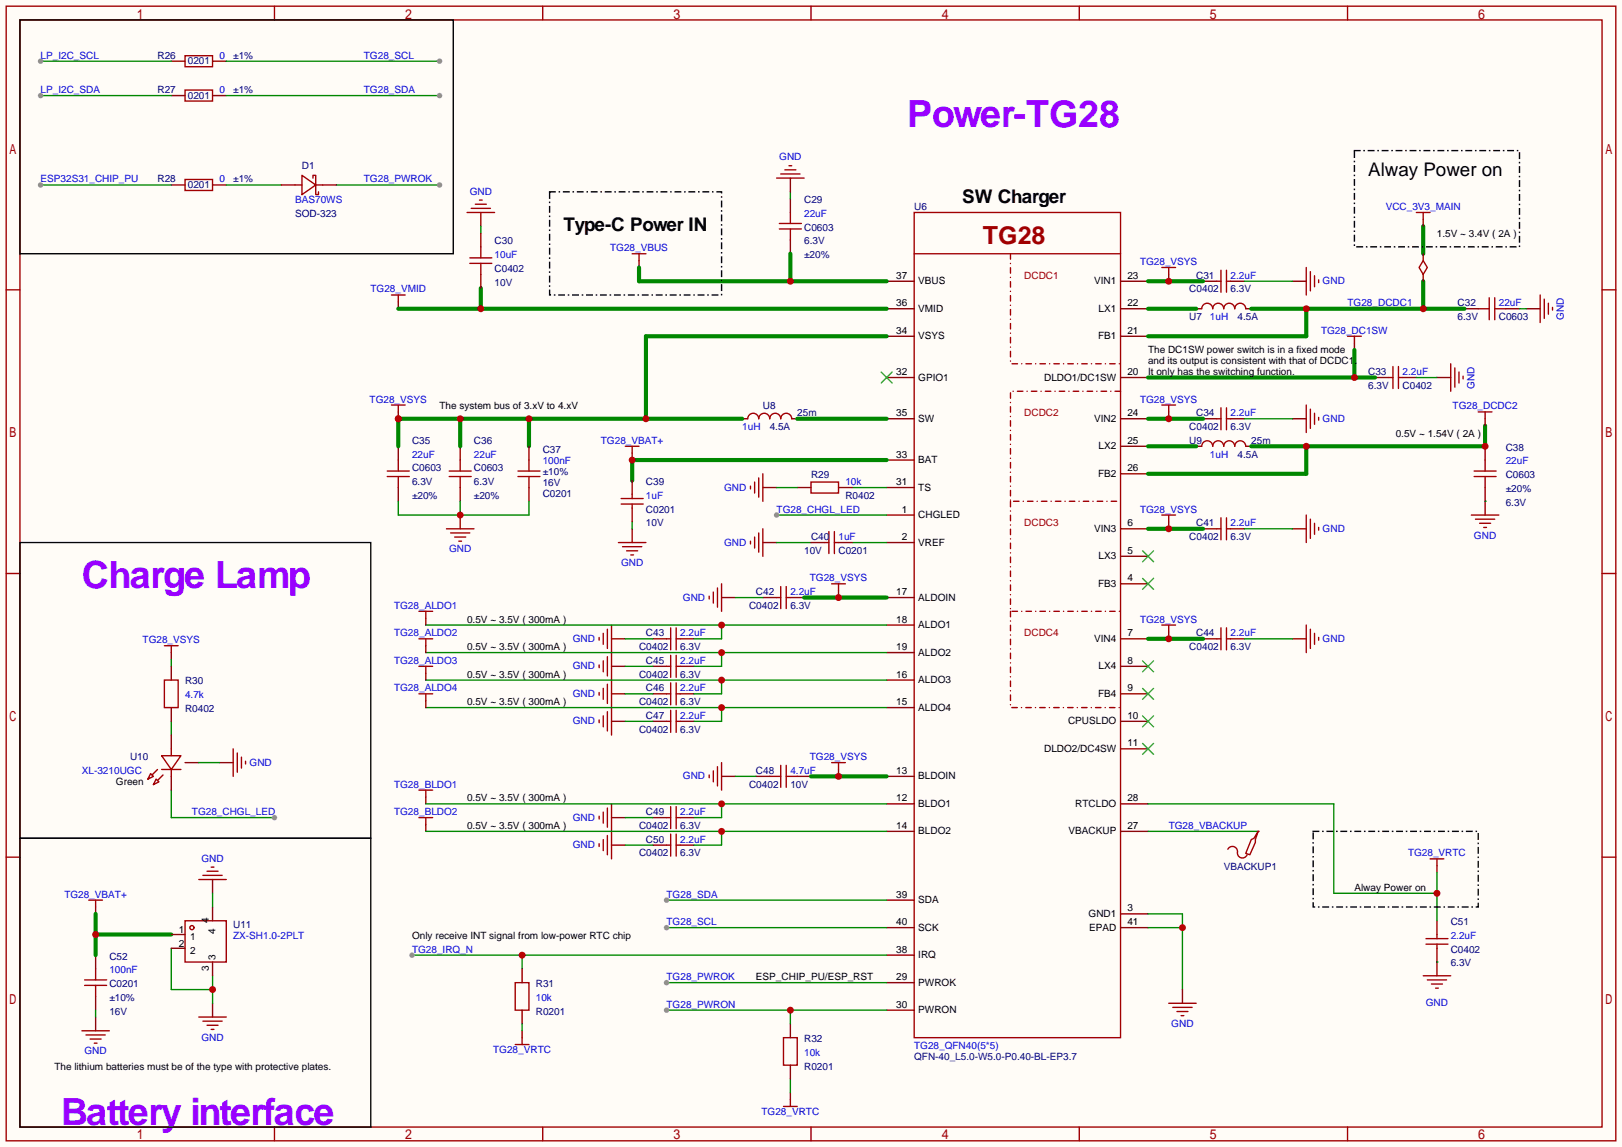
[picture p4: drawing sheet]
<svg xmlns="http://www.w3.org/2000/svg" width="299mm" height="212mm" viewBox="0 0 299 212" stroke-linecap="round" stroke-linejoin="round" font-family="sans-serif">
<path d="M0 0h299.5v211.8h-299.5z" fill="#fffcf7"/>
<g fill="none" stroke="#a10000" stroke-width=".25">
<path d="M1.1 1.1h297.2v209.6h-297.2zM3.7 3.7h292.1v204.5h-292.1zM50.7 1.1v2.6M100.2 1.1v2.6M149.7 1.1v2.6M199.3 1.1v2.6M248.8 1.1v2.6M145.9 39.2v2.1M168.8 39.2h38.1v152.4h-38.1zM1.1 53.5h2.6M72.3 54.5h2.5M73.5 54.5v1.3"/>
<path d="M116.7 46.9h2.6M118 46.9v1.2M143.9 42.3h4.1M143.9 41.3h4.1M145.9 42.3v2M168.8 46.9h38.1M272.9 57h2.1M275 55v4.1M276 55v4.1M276 57h2M295.8 53.5h2.5M71.5 88h4.1"/>
<path d="M71.5 87h4.1M73.5 85v2M73.5 88v2M82.9 88h4.1M82.9 87h4.1M85 85v2M85 88v2M272.2 88h4M272.2 87h4M274.2 85v2M274.2 88v2M1.1 105.9h2.6"/>
<path d="M295.8 105.9h2.5M43.1 138.3v5.1M43.8 139.1v3.5M44.6 139.8v2.1M1.1 158.3h2.6M45.3 140.6v.5M295.8 158.3h2.5M36.7 162.4h5.1M37.5 161.7h3.5M38.2 160.9h2.1M39 160.1h.5M15.1 190.4h5.1"/>
<path d="M15.9 191.1h3.5M16.6 191.9h2.1M17.4 192.7h.5M36.7 187.8h5.1M37.5 188.6h3.5M38.2 189.4h2.1M39 190.1h.5M50.7 208.2v2.5M100.2 208.2v2.5M149.7 208.2v2.5M199.3 208.2v2.5M248.8 208.2v2.5"/>
</g>
<g fill="none" stroke="#870000" stroke-width=".25">
<path d="M145.9 36.7v2.5M73.5 55.8v1.2M118 48.1v1.3M145.9 44.3v2.6M163.7 51.9h5.1M163.7 57h5.1M206.9 51.9h5.1M206.9 57h5.1M270.4 57h2.5M278 57h2.5M163.7 62.1h5.1M163.7 69.7h5.1"/>
<path d="M163.7 77.3h5.1M206.9 62.1h5.1M206.9 69.7h5.1M206.9 77.3h5.1M73.5 82.4v2.6M73.5 90v2.6M85 82.4v2.6M85 90v2.6M163.7 85h5.1M163.7 90h5.1M163.7 95.1h5.1M206.9 82.4h5.1"/>
<path d="M206.9 87.5h5.1M206.9 97.7h5.1M274.2 82.4v2.6M274.2 90v2.6M163.7 100.2h5.1M163.7 110.4h5.1M163.7 115.4h5.1M206.9 102.7h5.1M206.9 107.8h5.1M206.9 118h5.1M163.7 120.5h5.1M163.7 125.6h5.1"/>
<path d="M163.7 130.7h5.1M206.9 123.1h5.1M206.9 128.1h5.1M206.9 133.2h5.1M206.9 138.3h5.1M40.5 140.8h2.6M163.7 148.5h5.1M163.7 153.5h5.1M163.7 143.4h5.1M206.9 148.5h5.1M206.9 153.5h5.1M39.2 162.4v2.6"/>
<path d="M163.7 171.3h5.1M163.7 166.2h5.1M163.7 176.4h5.1M206.9 168.8h5.1M206.9 171.3h5.1M17.7 187.8v2.6M39.2 185.3v2.5M163.7 181.5h5.1M163.7 186.6h5.1"/>
</g>
<g fill="none" stroke="#3c3" stroke-width=".25">
<path d="M162.7 68.7l2 2M164.7 68.7l-2 2M210.9 101.7l2.1 2.1M210.9 106.8l2.1 2M213 101.7l-2.1 2.1M213 106.8l-2.1 2M210.9 122l2.1 2.1M210.9 127.1l2.1 2.1M210.9 132.2l2.1 2M210.9 137.3l2.1 2M213 122l-2.1 2.1M213 127.1l-2.1 2.1"/>
<path d="M213 132.2l-2.1 2M213 137.3l-2.1 2"/>
</g>
<path d="M186.6 46.9v20.3h20.3M206.9 72.3h-20.3v20.3h20.3M186.6 92.6v20.3h20.3M186.6 112.9v17.8h20.3" fill="none" stroke="#a10000" stroke-width=".25" stroke-dasharray="1 .8 0 .8"/>
<path d="M118 49.4v2.5h45.7M145.9 46.9v5" fill="none" stroke="#008700" stroke-width=".76"/>
<circle cx="145.9" cy="51.9" r=".63" fill="#c00"/>
<path d="M145.9 35.4v1.3" fill="none" stroke="#008700" stroke-width=".25"/>
<path d="M88.8 39.2v2.6M145.9 32.9v2.5" fill="none" stroke="#870000" stroke-width=".25"/>
<path d="M86.2 39.2h5.1M87 38.5h3.6M87.8 37.7h2M88.5 37h.5M143.4 32.9h5.1M144.1 32.1h3.6M144.9 31.4h2M145.7 30.6h.5" fill="none" stroke="#a10000" stroke-width=".25"/>
<path d="M73.5 57h90.2M88.8 53.2v3.8" fill="none" stroke="#008700" stroke-width=".76"/>
<circle cx="88.8" cy="57" r=".63" fill="#c00"/>
<path d="M220.9 57h1M230 57h1M137 77.3h1M146.2 77.3h1M220.9 82.4h1M230 82.4h1" fill="none" stroke="#870000" stroke-width=".25"/>
<path d="M221.9 57a1.02 1.02 0 0 1 1-1 1.02 1.02 0 0 1 1 1 1.02 1.02 0 0 1 1-1 1.02 1.02 0 0 1 1 1 1.02 1.02 0 0 1 1-1 1.02 1.02 0 0 1 1.1 1 1.02 1.02 0 0 1 1-1 1.02 1.02 0 0 1 1 1M138 77.3a1.02 1.02 0 0 1 1.1-1 1.02 1.02 0 0 1 1 1 1.02 1.02 0 0 1 1-1 1.02 1.02 0 0 1 1 1 1.02 1.02 0 0 1 1-1 1.02 1.02 0 0 1 1 1 1.02 1.02 0 0 1 1.1-1 1.02 1.02 0 0 1 1 1M221.9 82.4a1.02 1.02 0 0 1 1-1 1.02 1.02 0 0 1 1 1 1.02 1.02 0 0 1 1-1 1.02 1.02 0 0 1 1 1 1.02 1.02 0 0 1 1-1 1.02 1.02 0 0 1 1.1 1 1.02 1.02 0 0 1 1-1 1.02 1.02 0 0 1 1 1" fill="none" stroke="#a10000" stroke-width=".25"/>
<path d="M85 77.3v5.1M97.7 77.3v5.1M137 77.3h-63.5v5.1M147.2 77.3h16.5M163.7 62.1h-44.4v15.2" fill="none" stroke="#008700" stroke-width=".76"/>
<g fill="#c00">
<circle cx="119.3" cy="77.3" r=".63"/>
<circle cx="97.7" cy="77.3" r=".63"/>
<circle cx="85" cy="77.3" r=".63"/>
<circle cx="73.5" cy="77.3" r=".63"/>
</g>
<path d="M95.6 88h4.1M95.6 87h4.1M97.7 85v2M97.7 88v2M17.7 178.9v2.1M15.6 182h4.1M15.6 181h4.1M17.7 182v2" fill="none" stroke="#a10000" stroke-width=".25"/>
<path d="M73.5 76.1v1.2M97.7 82.4v2.6M97.7 90v2.6M17.7 176.4v2.5M17.7 184v2.6" fill="none" stroke="#870000" stroke-width=".25"/>
<circle cx="73.5" cy="77.3" r=".63" fill="#c00"/>
<path d="M72.3 74.8h2.5M73.5 74.8v1.3" fill="none" stroke="#a10000" stroke-width=".25"/>
<path d="M73.5 92.6v2.5h24.2v-2.5M85 92.6v2.5" fill="none" stroke="#008700" stroke-width=".25"/>
<path d="M85 95.1v2.6" fill="none" stroke="#870000" stroke-width=".25"/>
<circle cx="85" cy="95.1" r=".63" fill="#c00"/>
<g fill="none" stroke="#a10000" stroke-width=".25">
<path d="M224.7 51.9h.7M225.4 49.9v4.1M226.4 49.9v4.1M226.4 51.9h.8M224.7 77.3h.7M225.4 75.3v4.1M226.4 75.3v4.1M226.4 77.3h.8M256.4 69.7h.8M257.2 67.7v4.1M258.2 67.7v4.1M258.2 69.7h.8"/>
<path d="M82.4 97.7h5.1M83.2 98.4h3.5M83.9 99.2h2.1M84.7 99.9h.5M224.7 97.7h.7M225.4 95.6v4.1M226.4 97.7h.8M226.4 95.6v4.1M114.2 100.2h5.1M114.9 101h3.6M115.7 101.7h2M116.5 102.5h.5"/>
<path d="M123.1 118h.7M123.8 116v4M124.8 116v4M124.8 118h.8M143.4 110.4h.7M144.1 108.3v4.1M145.2 108.3v4.1M145.2 110.4h.7M224.7 118h.7M225.4 116v4M226.4 116v4M226.4 118h.8"/>
<path d="M123.1 128.1h.7M123.1 133.2h.7M123.1 123.1h.7M123.8 121v4.1M123.8 126.1v4.1M123.8 131.2v4.1M124.8 121v4.1M124.8 126.1v4.1M124.8 131.2v4.1M124.8 128.1h.8M124.8 133.2h.8M124.8 123.1h.8"/>
<path d="M123.1 156.1h.7M123.1 151h.7M123.8 149v4M123.8 154.1v4M124.8 149v4M124.8 154.1v4M124.8 156.1h.8M124.8 151h.8M263.3 174.4h4M263.3 173.4h4M265.3 172.6v.8M265.3 174.4v.7"/>
</g>
<g fill="none" stroke="#870000" stroke-width=".25">
<path d="M222.1 51.9h2.6M227.2 51.9h2.5M222.1 77.3h2.6M227.2 77.3h2.5M253.9 69.7h2.5M259 69.7h2.5M116.7 83.7v1.3M116.7 97.7v2.5M222.1 97.7h2.6M227.2 97.7h2.5M120.5 118h2.6M125.6 118h2.5"/>
<path d="M140.8 110.4h2.6M145.9 110.4h2.6M222.1 118h2.6M227.2 118h2.5M120.5 128.1h2.6M120.5 133.2h2.6M120.5 123.1h2.6M125.6 128.1h2.5M125.6 133.2h2.5M125.6 123.1h2.5M120.5 156.1h2.6M120.5 151h2.6"/>
<path d="M125.6 156.1h2.5M125.6 151h2.5M265.3 170.1v2.5M265.3 175.1v2.6"/>
</g>
<path d="M163.7 85h-47v3.8" fill="none" stroke="#008700" stroke-width=".76"/>
<path d="M116.7 96.4v1.3" fill="none" stroke="#008700" stroke-width=".25"/>
<circle cx="116.7" cy="85" r=".63" fill="#c00"/>
<g fill="none" stroke="#a10000" stroke-width=".25">
<path d="M214.5 49.4h2.5M215.8 49.4v1.3M214.5 74.8h2.5M215.8 74.8v1.3M115.4 82.4h2.6M116.7 82.4v1.3M214.5 95.1h2.5M215.8 95.1v1.3M30.4 119.3h2.5M31.6 119.3v1.2M153.5 107.8h2.6M154.8 107.8v1.3"/>
<path d="M214.5 115.4h2.5M215.8 115.4v1.3M153.5 140.8h2.6M154.8 140.8v1.3M16.4 166.2h2.5M17.7 166.2v1.3"/>
</g>
<path d="M215.8 50.7v1.2M215.8 76.1v1.2M215.8 96.4v1.3M154.8 109.1v1.3M215.8 116.7v1.3M31.6 120.5v1.3M154.8 142.1v1.3M17.7 167.5v1.3" fill="none" stroke="#870000" stroke-width=".25"/>
<path d="M143.4 95.1h20.3M157.4 90h6.3" fill="none" stroke="#008700" stroke-width=".25"/>
<circle cx="143.4" cy="95.1" r=".51" fill="#999"/>
<path d="M143.4 100.2h6.3M157.4 100.2h6.3M31.6 121.8v1.3M31.6 133.2v2.6" fill="none" stroke="#008700" stroke-width=".25"/>
<path d="M140.8 90h2.6M112.9 118h2.5M133.2 110.4h2.6M140.8 100.2h2.6M112.9 123.1h2.5M112.9 133.2h2.5M112.9 128.1h2.5M112.9 156.1h2.5M112.9 151h2.5M133.2 143.4h2.6" fill="none" stroke="#870000" stroke-width=".25"/>
<g fill="none" stroke="#a10000" stroke-width=".25">
<path d="M138.6 89.8v.5M138.6 99.9v.6M139.3 89v2.1M139.3 99.2v2M140.1 88.3v3.5M140.1 98.4v3.6M140.8 87.5v5.1M140.8 97.7v5M110.6 117.7v.5M111.4 117v2M112.1 116.2v3.6M112.9 115.4v20.4"/>
<path d="M130.9 110.1v.5M131.7 109.3v2.1M132.5 108.6v3.5M133.2 107.8v5.1M110.6 122.8v.5M110.6 127.9v.5M110.6 133v.5M111.4 122v2.1M111.4 127.1v2.1M111.4 132.2v2M112.1 121.3v3.5M112.1 126.4v3.5"/>
<path d="M112.1 131.4v3.6M110.6 150.7v.6M110.6 155.8v.5M111.4 150v2M111.4 155.1v2M112.1 149.2v3.6M112.1 154.3v3.6M112.9 148.5v10.1M130.9 143.1v.5M131.7 142.4v2M132.5 141.6v3.6M133.2 140.8v5.1"/>
</g>
<path d="M148.5 110.4h15.2" fill="none" stroke="#008700" stroke-width=".76"/>
<circle cx="154.8" cy="110.4" r=".63" fill="#c00"/>
<path d="M115.4 118h5.1M135.8 110.4h5M78.6 130.7h85.1M115.4 123.1h5.1M115.4 133.2h5.1M115.4 128.1h5.1M133.2 130.7v2.5h-5.1M115.4 156.1h5.1M115.4 151h5.1" fill="none" stroke="#008700" stroke-width=".25"/>
<path d="M142.1 143.4h2M144.1 141.4v4M145.2 143.4h2M145.2 141.4v4" fill="none" stroke="#a10000" stroke-width=".25"/>
<path d="M139.6 143.4h2.5M147.2 143.4h2.5" fill="none" stroke="#870000" stroke-width=".25"/>
<circle cx="133.2" cy="130.7" r=".63" fill="#c00"/>
<path d="M78.6 115.4h85.1M133.2 115.4v2.6h-5.1" fill="none" stroke="#008700" stroke-width=".25"/>
<circle cx="133.2" cy="115.4" r=".63" fill="#c00"/>
<path d="M78.6 120.5h85.1M133.2 120.5v2.6h-5.1" fill="none" stroke="#008700" stroke-width=".25"/>
<circle cx="133.2" cy="120.5" r=".63" fill="#c00"/>
<path d="M78.6 125.6h85.1M133.2 125.6v2.5h-5.1" fill="none" stroke="#008700" stroke-width=".25"/>
<circle cx="133.2" cy="125.6" r=".63" fill="#c00"/>
<path d="M149.7 143.4h14" fill="none" stroke="#008700" stroke-width=".76"/>
<circle cx="154.8" cy="143.4" r=".63" fill="#c00"/>
<path d="M78.6 153.5h85.1M133.2 153.5v2.6h-5.1M135.8 143.4h3.8" fill="none" stroke="#008700" stroke-width=".25"/>
<path d="M78.6 114.2v1.2M78.6 119.3v1.2M78.6 124.3v1.3M78.6 129.4v1.3M78.6 147.2v1.3M78.6 152.3v1.2" fill="none" stroke="#870000" stroke-width=".25"/>
<path d="M77.3 118h2.6M77.3 112.9h2.6M78.6 112.9v1.3M78.6 118v1.3M77.3 128.1h2.6M77.3 123.1h2.6M78.6 123.1v1.2M78.6 128.1v1.3M77.3 151h2.6M77.3 145.9h2.6M78.6 145.9v1.3M78.6 151v1.3" fill="none" stroke="#a10000" stroke-width=".25"/>
<circle cx="133.2" cy="153.5" r=".63" fill="#c00"/>
<path d="M78.6 148.5h85.1M133.2 148.5v2.5h-5.1" fill="none" stroke="#008700" stroke-width=".25"/>
<circle cx="133.2" cy="148.5" r=".63" fill="#c00"/>
<path d="M212 51.9h10.1" fill="none" stroke="#008700" stroke-width=".76"/>
<circle cx="215.8" cy="51.9" r=".63" fill="#c00"/>
<path d="M238.6 51.9h2.6M238.6 77.3h2.6M238.6 97.7h2.6M238.6 118h2.6" fill="none" stroke="#870000" stroke-width=".25"/>
<g fill="none" stroke="#a10000" stroke-width=".25">
<path d="M241.2 49.4v5.1M241.9 50.2v3.5M242.7 50.9v2.1M243.5 51.7v.5M241.2 74.8v5.1M241.9 75.6v3.5M242.7 76.3v2.1M243.5 77.1v.5M241.2 95.1v5.1M241.9 95.9v3.5M242.7 96.6v2.1M243.5 97.4v.5"/>
<path d="M241.2 115.4v5.1M241.9 116.2v3.6M242.7 117v2M243.5 117.7v.5"/>
</g>
<path d="M229.7 51.9h8.9M229.7 77.3h8.9M229.7 97.7h8.9M229.7 118h8.9" fill="none" stroke="#008700" stroke-width=".25"/>
<path d="M212 97.7h10.1" fill="none" stroke="#008700" stroke-width=".76"/>
<circle cx="215.8" cy="97.7" r=".63" fill="#c00"/>
<path d="M212 77.3h10.1" fill="none" stroke="#008700" stroke-width=".76"/>
<circle cx="215.8" cy="77.3" r=".63" fill="#c00"/>
<path d="M212 118h10.1" fill="none" stroke="#008700" stroke-width=".76"/>
<circle cx="215.8" cy="118" r=".63" fill="#c00"/>
<path d="M212 57h8.9M274.2 78.6v3.8h-43.2M212 82.4h8.9M241.2 82.4v5.1h-29.2" fill="none" stroke="#008700" stroke-width=".76"/>
<g fill="#c00">
<circle cx="241.2" cy="82.4" r=".63"/>
<circle cx="274.2" cy="82.4" r=".63"/>
</g>
<path d="M231 57h39.4M241.2 57v5.1h-29.2M262.8 51.9v5.1" fill="none" stroke="#008700" stroke-width=".76"/>
<g fill="#c00">
<circle cx="241.2" cy="57" r=".63"/>
<circle cx="262.8" cy="57" r=".63"/>
</g>
<path d="M262.8 41.8v5.1" fill="none" stroke="#008700" stroke-width=".76"/>
<path d="M262.8 40.5v1.3M281.8 57h2.6M265.3 69.7h2.5M274.2 77.3v1.3M274.2 92.6v2.5M265.3 159.9v1.3M265.3 177.7v2.5M96.4 190.4v1.2M145.9 201.8v1.3" fill="none" stroke="#870000" stroke-width=".25"/>
<g fill="none" stroke="#a10000" stroke-width=".25">
<path d="M261.5 39.2h2.5M262.8 39.2v1.3M284.4 54.5v5.1M285.1 55.2v3.6M285.9 56v2M286.6 56.8v.5M267.8 67.2v5.1M268.6 67.9v3.6M269.4 68.7v2M270.1 69.5v.5M272.9 76.1h2.6M274.2 76.1v1.2"/>
<path d="M271.7 95.1h5M272.4 95.9h3.6M273.2 96.6h2M273.9 97.4h.5M264 158.6h2.6M265.3 158.6v1.3M95.1 192.9h2.6M96.4 191.6v1.3M262.8 180.2h5M263.5 181h3.6M264.3 181.7h2M265 182.5h.6"/>
<path d="M144.7 204.3h2.5M145.9 203.1v1.2"/>
</g>
<path d="M280.5 57h1.3M274.2 92.6h.1M212 148.5h34.3v16.5h19M265.3 161.2v8.9" fill="none" stroke="#008700" stroke-width=".25"/>
<circle cx="265.3" cy="165" r=".63" fill="#c00"/>
<path d="M212 153.5h20.3M212 168.8h6.3v14M212 171.3h6.3M265.3 177.7h.1" fill="none" stroke="#008700" stroke-width=".25"/>
<circle cx="218.3" cy="171.3" r=".63" fill="#c00"/>
<path d="M250.1 63.4v1.2M218.3 182.8v2.5" fill="none" stroke="#870000" stroke-width=".25"/>
<path d="M248.8 62.1h2.5M250.1 62.1v1.3M215.8 185.3h5.1M216.5 186.1h3.6M217.3 186.8h2M218.1 187.6h.5" fill="none" stroke="#a10000" stroke-width=".25"/>
<path d="M212 69.7h41.9M250.1 64.6v5.1" fill="none" stroke="#008700" stroke-width=".76"/>
<circle cx="250.1" cy="69.7" r=".63" fill="#c00"/>
<path d="M261.5 69.7h3.8M123.1 171.3h40.6" fill="none" stroke="#008700" stroke-width=".25"/>
<circle cx="123.1" cy="171.3" r=".51" fill="#999"/>
<path d="M123.1 166.2h40.6" fill="none" stroke="#008700" stroke-width=".25"/>
<circle cx="123.1" cy="166.2" r=".51" fill="#999"/>
<path d="M76.1 176.4h87.6M96.4 176.4v2.5" fill="none" stroke="#008700" stroke-width=".25"/>
<circle cx="96.4" cy="176.4" r=".63" fill="#c00"/>
<circle cx="76.1" cy="176.4" r=".51" fill="#999"/>
<path d="M147.2 90h2.5M154.8 90h2.6" fill="none" stroke="#870000" stroke-width=".25"/>
<path d="M149.7 89h5.1v2.1h-5.1z" fill="none" stroke="#a10000" stroke-width=".25"/>
<path d="M123.1 181.5h40.6M145.9 199.3v2.5" fill="none" stroke="#008700" stroke-width=".25"/>
<circle cx="123.1" cy="181.5" r=".51" fill="#999"/>
<path d="M250.1 27.8h30.4v17.8h-30.4z" fill="none" stroke="#000" stroke-width=".25" stroke-dasharray="1 .8 0 .8"/>
<path d="M232.3 153.5h.1" fill="none" stroke="#870000" stroke-width=".25"/>
<path d="M226.7 156.8a.98 .98 0 0 1 1.3-.4 .98 .98 0 0 1 .5 1.3 .93 .93 0 0 0 .8 .8 .93 .93 0 0 0 1-.6M232.3 153.5l-.5 1.6v.5l-1 2.3-.8-.3 1-2.5 .5-.3z" fill="none" stroke="#a10000" stroke-width=".25"/>
<path d="M31.6 145.9v5.1h19.1" fill="none" stroke="#008700" stroke-width=".25"/>
<circle cx="50.7" cy="151" r=".51" fill="#999"/>
<path d="M88.8 43.1v2.5M88.8 50.7v2.5M31.6 123.1v2.5M31.6 130.7v2.5" fill="none" stroke="#870000" stroke-width=".25"/>
<path d="M86.7 48.6h4.1M86.7 47.6h4.1M88.8 45.6v2M88.8 48.6v2.1M30.4 125.6h2.5v5.1h-2.5z" fill="none" stroke="#a10000" stroke-width=".25"/>
<path d="M101.5 35.4h31.7v19.1h-31.7zM242.4 153.5h30.5v14h-30.5z" fill="none" stroke="#000" stroke-width=".25" stroke-dasharray="1 .8 0 .8"/>
<path d="M88.8 41.8v1.3M143.4 90h3.8M31.6 175.1v7.7h7.6M39.2 180.2v5.1" fill="none" stroke="#008700" stroke-width=".25"/>
<circle cx="39.2" cy="182.8" r=".63" fill="#c00"/>
<path d="M17.7 172.6h13.9M17.7 168.8v7.6" fill="none" stroke="#008700" stroke-width=".76"/>
<circle cx="17.7" cy="172.6" r=".63" fill="#c00"/>
<path d="M3.7 100.2h64.8v54.6h-64.8zM3.7 154.8h64.8v53.4h-64.8z" fill="none" stroke="#000" stroke-width=".25"/>
<path d="M7.5 11.3h24.1M17.7 186.6v1.2" fill="none" stroke="#008700" stroke-width=".25"/>
<g fill="none" stroke="#a10000" stroke-width=".25">
<path d="M34.2 16.6h5v2.1h-5zM34.2 10.3h5v2h-5zM34.2 33.1h5v2.1h-5zM114.7 93.1h4M114.7 92.1h4M116.7 91.3v.8M116.7 93.1v.8M153 98.2v4M154.1 98.2v4M152.3 100.2h.7M154.1 100.2h.7M95.1 181.5h2.6v5.1h-2.6z"/>
<path d="M144.7 191.6h2.5v5.1h-2.5z"/>
</g>
<g fill="none" stroke="#870000" stroke-width=".25">
<path d="M31.6 17.7h2.6M31.6 11.3h2.6M39.2 17.7h2.6M39.2 11.3h2.6M31.6 34.2h2.6M39.2 34.2h2.6M116.7 88.8v2.5M116.7 93.9v2.5M149.7 100.2h2.6M154.8 100.2h2.6M96.4 178.9v2.6M96.4 186.6v2.5"/>
<path d="M145.9 189.1v2.5M145.9 196.7v2.6"/>
</g>
<circle cx="7.5" cy="11.3" r=".51" fill="#999"/>
<path d="M41.8 11.3h39.4" fill="none" stroke="#008700" stroke-width=".25"/>
<circle cx="81.2" cy="11.3" r=".51" fill="#999"/>
<path d="M41.8 17.7h39.4" fill="none" stroke="#008700" stroke-width=".25"/>
<circle cx="81.2" cy="17.7" r=".51" fill="#999"/>
<path d="M7.5 34.2h24.1" fill="none" stroke="#008700" stroke-width=".25"/>
<circle cx="7.5" cy="34.2" r=".51" fill="#999"/>
<path d="M7.5 17.7h24.1" fill="none" stroke="#008700" stroke-width=".25"/>
<circle cx="7.5" cy="17.7" r=".51" fill="#999"/>
<path d="M62.1 34.2h19.1" fill="none" stroke="#008700" stroke-width=".25"/>
<circle cx="81.2" cy="34.2" r=".51" fill="#999"/>
<path d="M41.8 34.2h10.1M123.1 186.6h40.6M145.9 186.6v2.5" fill="none" stroke="#008700" stroke-width=".25"/>
<path d="M3.7 3.7h80v43.2h-80z" fill="none" stroke="#000" stroke-width=".25"/>
<circle cx="145.9" cy="186.6" r=".63" fill="#c00"/>
<circle cx="123.1" cy="186.6" r=".51" fill="#999"/>
<path d="M51.9 34.2h2.6M59.6 34.2h2.5M262.8 46.9v1.2M262.8 50.7v1.2M31.6 135.8v2.5M31.6 143.4v2.5M34.2 140.8h2.5M31.6 172.6h2.6M31.6 175.1h2.6M39.2 167.5v2.6M39.2 177.7v2.5" fill="none" stroke="#870000" stroke-width=".25"/>
<g fill="none" stroke="#a10000" stroke-width=".25">
<path d="M54.5 34.2h1.3M55.8 32.4l2.5 1.8-2.5 1.7zM57.8 32.9v-.5h.5v3.5h.5v-.5M58.3 34.2h1.3M262.8 48.1l.7 1.3-.7 1.3-.8-1.3zM29.8 139.6h3.6l-1.8 2.5zM31.6 138.3v1.3M27.8 142.9l.5 .5-1 .5zM28.8 143.9l.5 .5-1 .5zM29.1 142.1l-1 1M29.8 142.1h3.6M30.1 143.1l-1 1"/>
<path d="M31.6 142.1v1.3M34.2 170.1h7.6v7.6h-7.6z"/>
<circle cx="35.4" cy="171.3" r=".38"/>
</g>
<path d="M36.7 140.8h3.8M39.2 165v2.5M96.4 189.1v1.3" fill="none" stroke="#008700" stroke-width=".25"/>
<g font-size="6.9" fill="#90f">
<text x="167.5" y="23.5">Power-TG28</text>
<text x="15.1" y="108.6">Charge Lamp</text>
<text x="11.3" y="207.7">Battery interface</text>
</g>
<text font-size="4.6" fill="#a00000" x="181.5" y="45.1">TG28</text>
<g font-size="3.5">
<text x="252.6" y="32.4">Alway Power on</text>
<text x="177.7" y="37.5">SW Charger</text>
<text x="104" y="42.6">Type-C Power IN</text>
</g>
<g font-size="1.8" fill="#00f">
<text x="7.5" y="10.8">LP_I2C_SCL</text>
<text x="40.5" y="10.8">0</text>
<text x="67.2" y="10.8">TG28_SCL</text>
<text x="7.5" y="17.2">LP_I2C_SDA</text>
<text x="40.5" y="17.2">0</text>
<text x="67.2" y="17.2">TG28_SDA</text>
<text x="143.9" y="29.6">GND</text>
<text x="7.5" y="33.7">ESP32S31_CHIP_PU</text>
<text x="40.5" y="33.7">0</text>
<text x="67.2" y="33.7">TG28_PWROK</text>
<text x="86.7" y="36">GND</text>
<text x="54.5" y="37.5">BAS70WS</text>
<text x="148.5" y="40.1">22uF</text>
<text x="255.8" y="38.8">VCC_3V3_MAIN</text>
<text x="91.3" y="47.7">10uF</text>
<text x="112.6" y="46.4">TG28_VBUS</text>
<text x="210.5" y="48.9">TG28_VSYS</text>
<text x="227.2" y="51.5">2.2uF</text>
<text x="244.2" y="52.5">GND</text>
<text x="68.4" y="54">TG28_VMID</text>
<text x="223.4" y="59.1">1uH</text>
<text x="248.8" y="56.6">TG28_DCDC1</text>
<text x="276.7" y="56.6">22uF</text>
<text x="288.7" y="59.1" transform="rotate(-90 288.7 59.1)">GND</text>
<text x="243.9" y="61.6">TG28_DC1SW</text>
<text x="259" y="69.3">2.2uF</text>
<text x="272.2" y="71.8" transform="rotate(-90 272.2 71.8)">GND</text>
<text x="68.2" y="74.3">TG28_VSYS</text>
<text x="210.5" y="74.3">TG28_VSYS</text>
<text x="227.2" y="76.9">2.2uF</text>
<text x="244.2" y="77.9">GND</text>
<text x="268.2" y="75.6">TG28_DCDC2</text>
<text x="110.9" y="82">TG28_VBAT+</text>
<text x="137" y="79.4">1uH</text>
<text x="76.1" y="84.5">22uF</text>
<text x="87.5" y="84.5">22uF</text>
<text x="100.2" y="85.8">100nF</text>
<text x="156.1" y="89.6">10k</text>
<text x="223.4" y="84.5">1uH</text>
<text x="278" y="85.8">22uF</text>
<text x="119.3" y="92.1">1uF</text>
<text x="133.7" y="90.6">GND</text>
<text x="143.4" y="94.7">TG28_CHGL_LED</text>
<text x="210.5" y="94.7">TG28_VSYS</text>
<text x="133.7" y="100.8">GND</text>
<text x="154.8" y="99.7">1uF</text>
<text x="227.2" y="97.2">2.2uF</text>
<text x="244.2" y="98.2">GND</text>
<text x="272.1" y="99.5">GND</text>
<text x="82.9" y="102">GND</text>
<text x="114.7" y="104.6">GND</text>
<text x="149.5" y="107.4">TG28_VSYS</text>
<text x="72.8" y="112.4">TG28_ALDO1</text>
<text x="126.1" y="110.9">GND</text>
<text x="145.9" y="109.9">2.2uF</text>
<text x="26.3" y="118.8">TG28_VSYS</text>
<text x="72.8" y="117.5">TG28_ALDO2</text>
<text x="105.8" y="118.5">GND</text>
<text x="125.6" y="117.5">2.2uF</text>
<text x="210.5" y="115">TG28_VSYS</text>
<text x="227.2" y="117.5">2.2uF</text>
<text x="244.2" y="118.5">GND</text>
<text x="72.8" y="122.6">TG28_ALDO3</text>
<text x="105.8" y="123.6">GND</text>
<text x="125.6" y="122.6">2.2uF</text>
<text x="34.2" y="129">4.7k</text>
<text x="72.8" y="127.7">TG28_ALDO4</text>
<text x="105.8" y="128.7">GND</text>
<text x="125.6" y="127.7">2.2uF</text>
<text x="105.8" y="133.8">GND</text>
<text x="125.6" y="132.8">2.2uF</text>
<text x="15.1" y="142.9">XL-3210UGC</text>
<text x="46.1" y="141.4">GND</text>
<text x="126.1" y="143.9">GND</text>
<text x="145.9" y="142.9">4.7uF</text>
<text x="149.5" y="140.4">TG28_VSYS</text>
<text x="72.8" y="145.5">TG28_BLDO1</text>
<text x="35.4" y="150.5">TG28_CHGL_LED</text>
<text x="72.8" y="150.5">TG28_BLDO2</text>
<text x="105.8" y="151.6">GND</text>
<text x="125.6" y="155.6">2.2uF</text>
<text x="125.6" y="150.5">2.2uF</text>
<text x="215.8" y="153.1">TG28_VBACKUP</text>
<text x="37.2" y="159.2">GND</text>
<text x="105.8" y="156.6">GND</text>
<text x="260" y="158.2">TG28_VRTC</text>
<text x="11.9" y="165.8">TG28_VBAT+</text>
<text x="123.1" y="165.8">TG28_SDA</text>
<text x="43.1" y="173.4">ZX-SH1.0-2PLT</text>
<text x="123.1" y="170.9">TG28_SCL</text>
<text x="267.8" y="173.4">2.2uF</text>
<text x="20.2" y="179.8">100nF</text>
<text x="76.1" y="175.9">TG28_IRQ_N</text>
<text x="98.9" y="184.8">10k</text>
<text x="123.1" y="181">TG28_PWROK</text>
<text x="263.2" y="185.8">GND</text>
<text x="123.1" y="186.1">TG28_PWRON</text>
<text x="216.3" y="189.7">GND</text>
<text x="15.6" y="194.7">GND</text>
<text x="37.2" y="192.2">GND</text>
<text x="91.1" y="194.5">TG28_VRTC</text>
<text x="148.5" y="195">10k</text>
<text x="168.8" y="193.7">TG28_QFN40(5*5)</text>
<text x="140.6" y="205.9">TG28_VRTC</text>
</g>
<g font-size="1.8" fill="#000080">
<text x="29.1" y="10.8">R26</text>
<text x="34.7" y="11.9">0201</text>
<text x="43.1" y="10.8">±1%</text>
<text x="29.1" y="17.2">R27</text>
<text x="43.1" y="17.2">±1%</text>
<text x="34.7" y="18.2">0201</text>
<text x="29.1" y="33.7">R28</text>
<text x="34.7" y="34.7">0201</text>
<text x="43.1" y="33.7">±1%</text>
<text x="55.8" y="31.2">D1</text>
<text x="54.5" y="40.1">SOD-323</text>
<text x="148.5" y="37.5">C29</text>
<text x="168.8" y="38.8">U6</text>
<text x="91.3" y="45.1">C30</text>
<text x="148.5" y="42.6">C0603</text>
<text x="148.5" y="45.1">6.3V</text>
<text x="148.5" y="47.7">±20%</text>
<text x="91.3" y="50.2">C0402</text>
<text x="91.3" y="52.8">10V</text>
<text x="220.9" y="51.5">C31</text>
<text x="219.6" y="59.1">U7</text>
<text x="219.6" y="54">C0402</text>
<text x="227.2" y="54">6.3V</text>
<text x="228.5" y="59.1">4.5A</text>
<text x="269.1" y="56.6">C32</text>
<text x="269.1" y="59.1">6.3V</text>
<text x="276.7" y="59.1">C0603</text>
<text x="252.6" y="69.3">C33</text>
<text x="252.6" y="71.8">6.3V</text>
<text x="259" y="71.8">C0402</text>
<text x="140.8" y="75.6">U8</text>
<text x="147.2" y="76.9">25m</text>
<text x="220.9" y="76.9">C34</text>
<text x="76.1" y="82">C35</text>
<text x="87.5" y="82">C36</text>
<text x="100.2" y="83.7">C37</text>
<text x="142.1" y="79.4">4.5A</text>
<text x="219.6" y="82">U9</text>
<text x="219.6" y="79.4">C0402</text>
<text x="227.2" y="79.4">6.3V</text>
<text x="231" y="82">25m</text>
<text x="278" y="83.2">C38</text>
<text x="76.1" y="87">C0603</text>
<text x="76.1" y="89.6">6.3V</text>
<text x="87.5" y="87">C0603</text>
<text x="87.5" y="89.6">6.3V</text>
<text x="100.2" y="87.8">±10%</text>
<text x="100.2" y="89.8">16V</text>
<text x="119.3" y="89.6">C39</text>
<text x="149.7" y="88.3">R29</text>
<text x="228.5" y="84.5">4.5A</text>
<text x="278" y="88.3">C0603</text>
<text x="76.1" y="92.1">±20%</text>
<text x="87.5" y="92.1">±20%</text>
<text x="100.2" y="91.9">C0201</text>
<text x="119.3" y="94.7">C0201</text>
<text x="156.1" y="92.1">R0402</text>
<text x="278" y="90.9">±20%</text>
<text x="278" y="93.4">6.3V</text>
<text x="119.3" y="97.2">10V</text>
<text x="149.7" y="99.7">C40</text>
<text x="219.6" y="99.7">C0402</text>
<text x="220.9" y="97.2">C41</text>
<text x="227.2" y="99.7">6.3V</text>
<text x="148.5" y="102.3">10V</text>
<text x="154.8" y="102.3">C0201</text>
<text x="138.3" y="112.4">C0402</text>
<text x="139.6" y="109.9">C42</text>
<text x="145.9" y="112.4">6.3V</text>
<text x="119.3" y="117.5">C43</text>
<text x="220.9" y="117.5">C44</text>
<text x="118" y="120.1">C0402</text>
<text x="118" y="125.1">C0402</text>
<text x="119.3" y="122.6">C45</text>
<text x="125.6" y="120.1">6.3V</text>
<text x="125.6" y="125.1">6.3V</text>
<text x="219.6" y="120.1">C0402</text>
<text x="227.2" y="120.1">6.3V</text>
<text x="34.2" y="126.4">R30</text>
<text x="34.2" y="131.5">R0402</text>
<text x="118" y="130.2">C0402</text>
<text x="119.3" y="127.7">C46</text>
<text x="125.6" y="130.2">6.3V</text>
<text x="118" y="135.3">C0402</text>
<text x="119.3" y="132.8">C47</text>
<text x="125.6" y="135.3">6.3V</text>
<text x="24" y="140.4">U10</text>
<text x="139.6" y="142.9">C48</text>
<text x="138.3" y="145.5">C0402</text>
<text x="145.9" y="145.5">10V</text>
<text x="118" y="153.1">C0402</text>
<text x="119.3" y="155.6">C50</text>
<text x="119.3" y="150.5">C49</text>
<text x="125.6" y="153.1">6.3V</text>
<text x="118" y="158.2">C0402</text>
<text x="125.6" y="158.2">6.3V</text>
<text x="225.9" y="160.7">VBACKUP1</text>
<text x="43.1" y="171.4">U11</text>
<text x="267.8" y="170.9">C51</text>
<text x="20.2" y="177.2">C52</text>
<text x="267.8" y="175.9">C0402</text>
<text x="267.8" y="178.5">6.3V</text>
<text x="20.2" y="182.3">C0201</text>
<text x="20.2" y="184.8">±10%</text>
<text x="98.9" y="182.3">R31</text>
<text x="20.2" y="187.4">16V</text>
<text x="98.9" y="187.4">R0201</text>
<text x="148.5" y="192.5">R32</text>
<text x="148.5" y="197.5">R0201</text>
<text x="168.8" y="195.8">QFN-40_L5.0-W5.0-P0.40-BL-EP3.7</text>
</g>
<g font-size="1.8">
<text x="265.3" y="43.9">1.5V ~ 3.4V ( 2A )</text>
<text x="165.5" y="51.5">37</text>
<text x="169.5" y="52.5">VBUS</text>
<text x="202" y="52.5">VIN1</text>
<text x="208.2" y="51.5">23</text>
<text x="165.5" y="56.6">36</text>
<text x="169.5" y="57.6">VMID</text>
<text x="202.8" y="57.6">LX1</text>
<text x="208.2" y="56.6">22</text>
<text x="165.5" y="61.6">34</text>
<text x="169.5" y="62.7">VSYS</text>
<text x="202.7" y="62.7">FB1</text>
<text x="208.2" y="61.6">21</text>
<text x="212" y="65.2">The DC1SW power switch is in a fixed mode</text>
<text x="165.5" y="69.3">32</text>
<text x="169.5" y="70.3">GPIO1</text>
<text x="192.8" y="70.3">DLDO1/DC1SW</text>
<text x="208.2" y="69.3">20</text>
<text x="212" y="67.2">and its output is consistent with that of DCDC1.</text>
<text x="212" y="69.3">It only has the switching function.</text>
<text x="81.2" y="75.6">The system bus of 3.xV to 4.xV</text>
<text x="165.5" y="76.9">35</text>
<text x="169.5" y="77.9">SW</text>
<text x="202" y="77.9">VIN2</text>
<text x="208.2" y="76.9">24</text>
<text x="202.8" y="83">LX2</text>
<text x="208.2" y="82">25</text>
<text x="257.7" y="80.7">0.5V ~ 1.54V ( 2A )</text>
<text x="165.5" y="84.5">33</text>
<text x="165.5" y="89.6">31</text>
<text x="169.5" y="85.5">BAT</text>
<text x="202.7" y="88.1">FB2</text>
<text x="208.2" y="87">26</text>
<text x="166.5" y="94.7">1</text>
<text x="169.5" y="90.6">TS</text>
<text x="169.5" y="95.7">CHGLED</text>
<text x="166.5" y="99.7">2</text>
<text x="169.5" y="100.8">VREF</text>
<text x="202" y="98.2">VIN3</text>
<text x="208.2" y="97.2">6</text>
<text x="202.8" y="103.3">LX3</text>
<text x="208.2" y="102.3">5</text>
<text x="208.2" y="107.4">4</text>
<text x="165.5" y="109.9">17</text>
<text x="169.5" y="110.9">ALDOIN</text>
<text x="202.7" y="108.4">FB3</text>
<text x="86.2" y="115">0.5V ~ 3.5V ( 300mA )</text>
<text x="165.5" y="115">18</text>
<text x="169.5" y="116">ALDO1</text>
<text x="202" y="118.5">VIN4</text>
<text x="208.2" y="117.5">7</text>
<text x="86.2" y="125.1">0.5V ~ 3.5V ( 300mA )</text>
<text x="86.2" y="120.1">0.5V ~ 3.5V ( 300mA )</text>
<text x="165.5" y="120.1">19</text>
<text x="165.5" y="125.1">16</text>
<text x="169.5" y="121.1">ALDO2</text>
<text x="202.8" y="123.6">LX4</text>
<text x="208.2" y="122.6">8</text>
<text x="86.2" y="130.2">0.5V ~ 3.5V ( 300mA )</text>
<text x="165.5" y="130.2">15</text>
<text x="169.5" y="126.2">ALDO3</text>
<text x="169.5" y="131.2">ALDO4</text>
<text x="202.7" y="128.7">FB4</text>
<text x="208.2" y="127.7">9</text>
<text x="197.2" y="133.8">CPUSLDO</text>
<text x="208.2" y="132.8">10</text>
<text x="208.2" y="137.8">11</text>
<text x="165.5" y="142.9">13</text>
<text x="169.5" y="143.9">BLDOIN</text>
<text x="192.8" y="138.9">DLDO2/DC4SW</text>
<text x="21.4" y="145">Green</text>
<text x="86.2" y="148">0.5V ~ 3.5V ( 300mA )</text>
<text x="165.5" y="148">12</text>
<text x="169.5" y="149">BLDO1</text>
<text x="198.5" y="149">RTCLDO</text>
<text x="208.2" y="148">28</text>
<text x="86.2" y="153.1">0.5V ~ 3.5V ( 300mA )</text>
<text x="165.5" y="153.1">14</text>
<text x="169.5" y="154.1">BLDO2</text>
<text x="197.3" y="154.1">VBACKUP</text>
<text x="208.2" y="153.1">27</text>
<text x="165.5" y="165.8">39</text>
<text x="169.5" y="166.8">SDA</text>
<text x="250.1" y="164.5">Alway Power on</text>
<text x="33" y="172.4">1</text>
<text x="35.1" y="173.6">1</text>
<text x="38.5" y="170.4" transform="rotate(-90 38.5 170.4)">4</text>
<text x="39.8" y="172.5" transform="rotate(-90 39.8 172.5)">4</text>
<text x="76.1" y="173.4">Only receive INT signal from low-power RTC chip</text>
<text x="165.5" y="170.9">40</text>
<text x="169.5" y="171.9">SCK</text>
<text x="201" y="169.3">GND1</text>
<text x="201.1" y="171.9">EPAD</text>
<text x="208.2" y="168.3">3</text>
<text x="208.2" y="170.9">41</text>
<text x="33" y="174.9">2</text>
<text x="35.1" y="176.2">2</text>
<text x="38.5" y="179.3" transform="rotate(-90 38.5 179.3)">3</text>
<text x="39.8" y="177.2" transform="rotate(-90 39.8 177.2)">3</text>
<text x="165.5" y="175.9">38</text>
<text x="169.5" y="177">IRQ</text>
<text x="139.6" y="181">ESP_CHIP_PU/ESP_RST</text>
<text x="165.5" y="181">29</text>
<text x="169.5" y="182">PWROK</text>
<text x="165.5" y="186.1">30</text>
<text x="169.5" y="187.1">PWRON</text>
<text x="10" y="197.5">The lithium batteries must be of the type with protective plates.</text>
</g>
<g font-size="1.8" fill="#a00000">
<text x="189.1" y="51.5">DCDC1</text>
<text x="189.1" y="76.9">DCDC2</text>
<text x="189.1" y="97.2">DCDC3</text>
<text x="189.1" y="117.5">DCDC4</text>
</g>
</svg>
